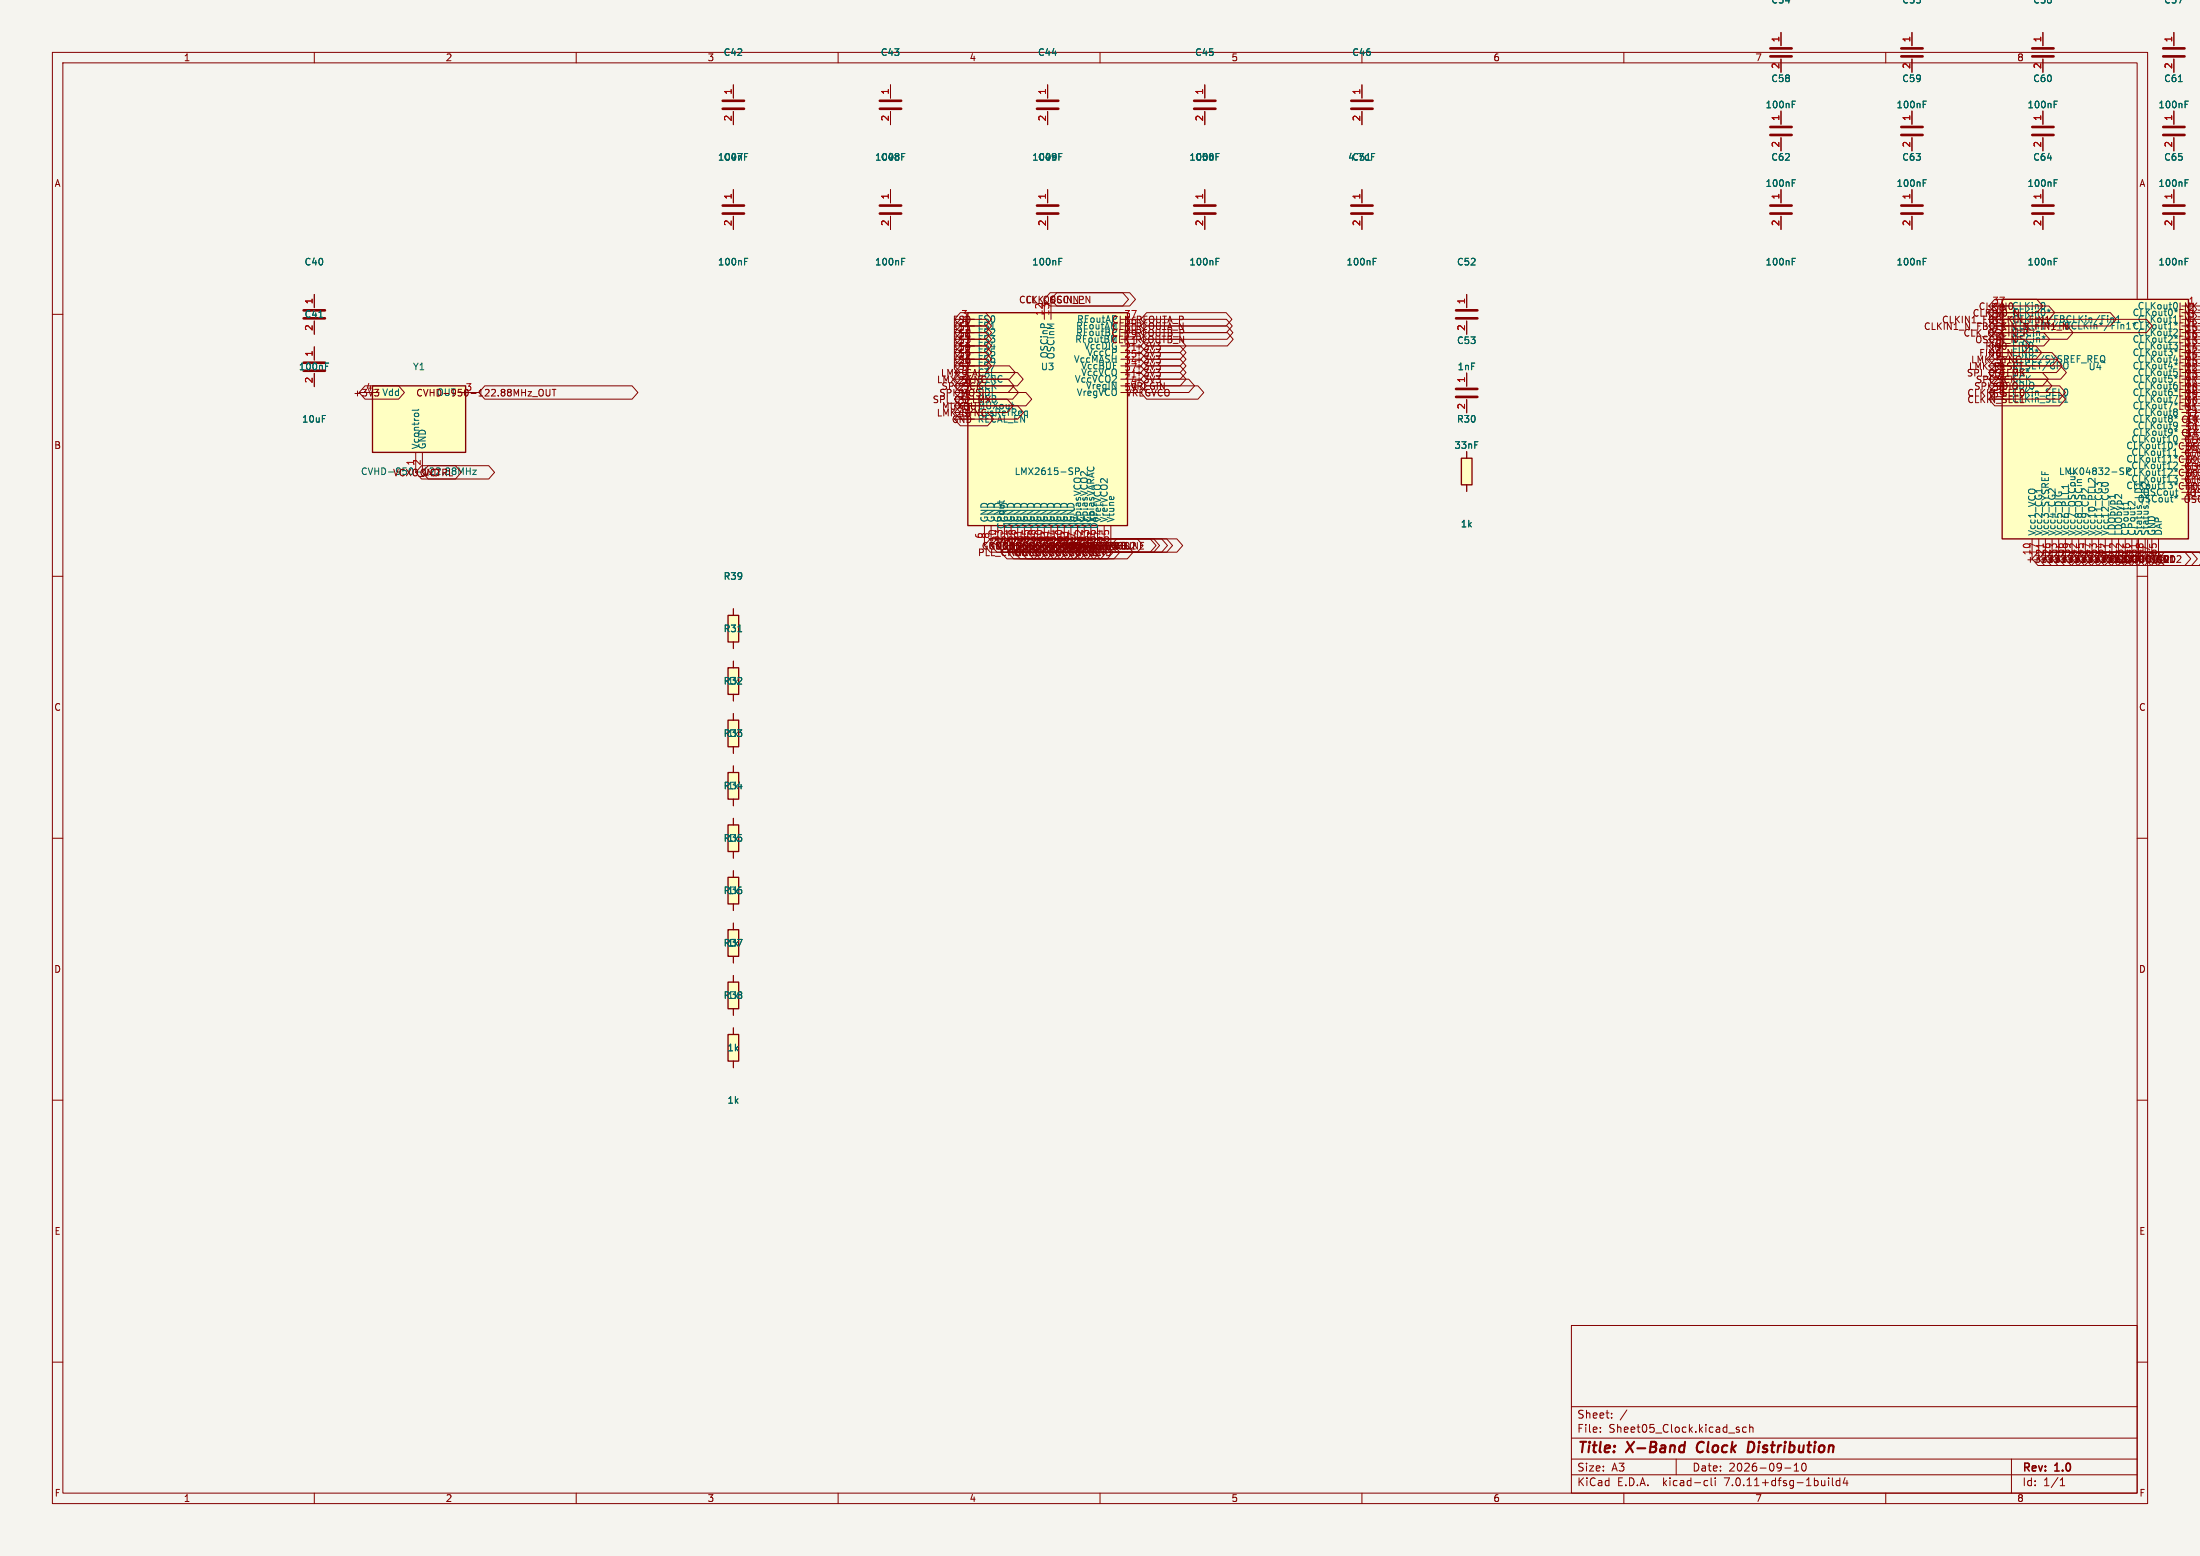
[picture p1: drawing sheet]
<svg xmlns="http://www.w3.org/2000/svg" width="420mm" height="297mm" viewBox="0 0 420 297" stroke-linecap="round" stroke-linejoin="round" font-family="sans-serif">
<path d="M0 0h420v297h-420z" fill="#f5f4ef" stroke="#f5f4ef" stroke-width=".19"/>
<g fill="none" stroke="#840000" stroke-width=".19">
<path d="M10 10h400v277h-400zM12 12h396v273h-396zM60 10v2M110 10v2M140 16.2v2.5M160 10v2M170 16.2v2.5M200 16.2v2.5M210 10v2M230 16.2v2.5M260 10v2M260 16.2v2.5"/>
<path d="M310 10v2M340 6.2v2.5M340 11.3v2.5M360 10v2M365 6.2v2.5M365 11.3v2.5M390 6.2v2.5M390 11.3v2.5M415 6.2v2.5M415 11.3v2.5M140 21.3v2.5M140 36.2v2.5"/>
<path d="M170 21.3v2.5M170 36.2v2.5M200 21.3v2.5M200 36.2v2.5M230 21.3v2.5M230 36.2v2.5M260 21.3v2.5M260 36.2v2.5M340 21.2v2.5M340 26.3v2.5M340 36.2v2.5M365 21.2v2.5"/>
<path d="M365 26.3v2.5M365 36.2v2.5M390 21.2v2.5M390 26.3v2.5M390 36.2v2.5M415 21.2v2.5M415 26.3v2.5M415 36.2v2.5M10 60h2M60 56.2v2.5M140 41.3v2.5M170 41.3v2.5"/>
<path d="M183.3 59.7h4.9l1.1 1.3-1.1 1.2h-4.9l-1.1-1.2zM199.4 57.1v3.9M200 41.3v2.5M200.5 55.9h13.8l1.1 1.2-1.1 1.3h-13.8l-1.1-1.3zM200.6 57.1v3.9M201.7 55.9h14l1.1 1.2-1.1 1.3h-14l-1.1-1.3zM208.1 56.5v1.3l-.8-1.3v1.3M218.9 59.7h15.2l1.1 1.3-1.1 1.2h-15.2l-1.1-1.2zM230 41.3v2.5M260 41.3v2.5M280 56.2v2.5M340 41.3v2.5"/>
<path d="M365 41.3v2.5M379.7 58.4h3.8M379.7 59.7h3.8M380.8 57.1h8l1.1 1.3-1.1 1.3h-8l-1.1-1.3zM380.8 58.4h10.3l1.1 1.3-1.1 1.3h-10.3l-1.1-1.3zM380.8 59.7h22.1l1.1 1.3-1.1 1.2h-22.1l-1.1-1.2zM390 41.3v2.5M415 41.3v2.5M416.5 58.4h3.5M416.5 59.7h3.5M60 61.3v2.5M60 66.2v2.5"/>
<path d="M60 71.3v2.5M68.6 74.9h3.8M69.7 73.6h6.4l1.1 1.3-1.1 1.3h-6.4l-1.1-1.3zM71.5 74.3h.8l-.4 .5M72.1 74.8l.2 .2v.3l-.2 .3M87.6 74.9h3.8M92.5 73.6h28.2l1.1 1.3-1.1 1.3h-28.2l-1.1-1.3zM102.9 74.5l.3-.2a.43 .43 0 0 1 .5 .4v.5a.42 .42 0 0 1-.4 .4 .42 .42 0 0 1-.4-.4zM104.3 74.3v1l.2 .3 .4-.1 .1-.2v-1M105.4 74.3h.7M105.8 74.3v1.3M181.3 73.1v1.2"/>
<path d="M182.2 65.4v1.3M182.2 74.9h3.8M182.2 66h3.8M182.2 73.7h3.8M182.2 63.5h3.8M182.2 64.8h3.8M182.2 67.3h3.8M182.2 68.6h3.8M182.2 69.8h3.8M182.2 61h3.8M182.2 77.5h3.8M182.2 62.2h3.8"/>
<path d="M182.2 76.2h3.8M182.2 72.4h3.8M182.2 78.7h3.8M182.2 71.1h3.8M183.3 76.2h9l1.1 1.3-1.1 1.2h-9l-1.1-1.2zM183.3 71.1h10.9l1.1 1.3-1.1 1.3h-10.9l-1.1-1.3zM183.3 73.6h10l1.1 1.3-1.1 1.3h-10l-1.1-1.3zM183.3 74.9h12.6l1.1 1.3-1.1 1.3h-12.6l-1.1-1.3zM183.3 60.9h4.9l1.1 1.3-1.1 1.3h-4.9l-1.1-1.3zM183.3 62.2h4.9l1.1 1.3-1.1 1.3h-4.9l-1.1-1.3zM183.3 63.5h4.9l1.1 1.3-1.1 1.2h-4.9l-1.1-1.2zM183.3 64.8h4.9l1.1 1.2-1.1 1.3h-4.9l-1.1-1.3z"/>
<path d="M183.3 66h4.9l1.1 1.3-1.1 1.3h-4.9l-1.1-1.3zM183.3 67.3h4.9l1.1 1.3-1.1 1.2h-4.9l-1.1-1.2zM183.3 68.6h4.9l1.1 1.2-1.1 1.3h-4.9l-1.1-1.3zM183.3 69.8h9.4l1.1 1.3-1.1 1.3h-9.4l-1.1-1.3zM183.3 72.4h9.2l1.1 1.3-1.1 1.2h-9.2l-1.1-1.2zM183.3 77.5h11l1.1 1.2-1.1 1.3h-11l-1.1-1.3zM183.3 78.7h5.2l1.1 1.3-1.1 1.3h-5.2l-1.1-1.3zM186.6 73.1v1.2M186.8 73.6l.5 .7M214 74.9h3.8M214 66h3.8M214 73.7h3.8"/>
<path d="M214 63.5h3.8M214 64.8h3.8M214 67.3h3.8M214 68.6h3.8M214 69.8h3.8M214 61h3.8M214 62.2h3.8M214 72.4h3.8M214 71.1h3.8M217 70h.9M217 71.3h.9M217 72.6h.9"/>
<path d="M217.5 68.3v.9M217.5 69.5v1M217.5 70.8v1M217.5 72.1v1M218.4 69.2h.8l-.4 .5 .3 .1 .1 .2v.3l-.2 .2M218.4 70.5h.8l-.4 .5 .3 .1 .1 .1v.3l-.2 .3M218.4 71.8h.8l-.4 .5 .3 .1 .1 .4M218.4 69.1l.2 .1M218.4 70.4l.2 .1M218.4 71.7l.2 .1M218.9 66h6.4l1.1 1.3-1.1 1.3h-6.4l-1.1-1.3zM218.9 67.3h6.4l1.1 1.3-1.1 1.2h-6.4l-1.1-1.2z"/>
<path d="M218.9 68.6h6.4l1.1 1.2-1.1 1.3h-6.4l-1.1-1.3zM218.9 69.8h6.4l1.1 1.3-1.1 1.3h-6.4l-1.1-1.3zM218.9 71.1h6.4l1.1 1.3-1.1 1.3h-6.4l-1.1-1.3zM218.9 72.4h8l1.1 1.3-1.1 1.2h-8l-1.1-1.2zM218.9 73.6h9.8l1.1 1.3-1.1 1.3h-9.8l-1.1-1.3zM218.9 63.5h15.4l1.1 1.3-1.1 1.2h-15.4l-1.1-1.2zM218.9 64.8h6.4l1.1 1.2-1.1 1.3h-6.4l-1.1-1.3zM218.9 62.2h15.4l1.1 1.3-1.1 1.3h-15.4l-1.1-1.3zM218.9 60.9h15.2l1.1 1.3-1.1 1.3h-15.2l-1.1-1.3zM219.2 68.7v.3l-.2 .2M219.6 68l.4 1.2 .4-1.2M219.6 69.2l.4 1.3 .4-1.3"/>
<path d="M219.6 70.5l.4 1.3 .4-1.3M219.6 71.8l.4 1.3 .4-1.3M220.7 66.7h.8l-.4 .5M220.7 69.2h.8l-.4 .5 .3 .1 .1 .2v.3l-.2 .2M220.7 70.5h.8l-.4 .5 .3 .1 .1 .1v.3l-.2 .3M220.7 71.8h.8l-.4 .5 .3 .1 .1 .4M220.7 68h.8l-.4 .5M220.7 69.1l.2 .1M220.7 70.4l.2 .1M220.7 71.7l.2 .1M221.3 67.2l.2 .2v.3l-.2 .3M221.3 68.5l.2 .2v.3l-.2 .2"/>
<path d="M221.5 66.5l-.2 .2M280 61.3v2.5M280 71.2v2.5M280 76.3v2.5M378.7 71.8v1.3M379.7 74.9h3.8M379.7 66h3.8M379.7 73.7h3.8M379.7 63.5h3.8M379.7 64.8h3.8M379.7 67.3h3.8M379.7 68.6h3.8"/>
<path d="M379.7 69.8h3.8M379.7 61h3.8M379.7 62.2h3.8M379.7 76.2h3.8M379.7 72.4h3.8M379.7 71.1h3.8M380.8 69.8h12.6l1.1 1.3-1.1 1.3h-12.6l-1.1-1.3zM380.8 72.4h9.8l1.1 1.3-1.1 1.2h-9.8l-1.1-1.2zM380.8 73.6h12.4l1.1 1.3-1.1 1.3h-12.4l-1.1-1.3zM380.8 64.8h5.6l1.1 1.2-1.1 1.3h-5.6l-1.1-1.3zM380.8 66h7.9l1.1 1.3-1.1 1.3h-7.9l-1.1-1.3zM380.8 67.3h10.9l1.2 1.3-1.2 1.2h-10.9l-1.1-1.2z"/>
<path d="M380.8 68.6h11.8l1.1 1.2-1.1 1.3h-11.8l-1.1-1.3zM380.8 71.1h9.1l1.1 1.3-1.1 1.3h-9.1l-1.1-1.3zM380.8 63.5h9.4l1.1 1.3-1.1 1.2h-9.4l-1.1-1.2zM380.8 74.9h12.4l1.1 1.3-1.1 1.3h-12.4l-1.1-1.3zM380.8 60.9h29l1.1 1.3-1.1 1.3h-29l-1.1-1.3zM380.8 62.2h13.8l1.2 1.3-1.2 1.3h-13.8l-1.1-1.3zM384 71.8v1.3M384.2 72.3l.6 .8M416.5 74.9h3.5M416.5 66h3.5M416.5 73.7h3.5M416.5 63.5h3.5"/>
<path d="M416.5 64.8h3.5M416.5 67.3h3.5M416.5 68.6h3.5M416.5 69.8h3.5M416.5 61h3.5M416.5 77.5h3.5M416.5 62.2h3.5M416.5 76.2h3.5M416.5 72.4h3.5M416.5 78.7h3.5M416.5 71.1h3.5M419.6 78.3h.4"/>
<path d="M79.4 86.4v3.8M80.5 88.9h12.8l1.1 1.3-1.1 1.2h-12.8l-1.1-1.2zM80.6 86.4v3.8M81.7 88.9h5.3l1.1 1.3-1.1 1.2h-5.3l-1.1-1.2zM182.2 80h3.8M280 86.2v1.3M280 92.5v1.3M416.5 80h3.5M416.5 94h3.5M416.5 95.2h3.5M416.5 81.3h3.5M416.5 82.5h3.5"/>
<path d="M416.5 83.8h3.5M416.5 85.1h3.5M416.5 86.4h3.5M416.5 87.6h3.5M416.5 91.4h3.5M416.5 92.7h3.5M416.5 88.9h3.5M416.5 90.2h3.5M10 110h2M140 116.2v1.3M187.9 100.3v3.8M189 102.9h5.3l1.1 1.2-1.1 1.3h-5.3l-1.1-1.3z"/>
<path d="M189.2 100.3v3.8M190.3 102.9h5.2l1.1 1.2-1.1 1.3h-5.2l-1.1-1.3zM190.5 100.3v3.8M191.1 101.6v3.8M191.6 102.9h5.2l1.1 1.2-1.1 1.3h-5.2l-1.1-1.3zM191.7 100.3v3.8M192.2 104.1h13l1.1 1.3-1.1 1.3h-13l-1.1-1.3zM192.4 101.6v3.8M192.9 102.9h5.2l1.1 1.2-1.1 1.3h-5.2l-1.2-1.3zM193 100.3v3.8M193.5 104.1h3.9l1.1 1.3-1.1 1.3h-3.9l-1.1-1.3zM193.7 101.6v3.8"/>
<path d="M194.1 102.9h5.2l1.1 1.2-1.1 1.3h-5.2l-1.1-1.3zM194.3 100.3v3.8M194.8 104.1h3.9l1.1 1.3-1.1 1.3h-3.9l-1.1-1.3zM194.9 101.6v3.8M195.4 102.9h5.2l1.1 1.2-1.1 1.3h-5.2l-1.1-1.3zM195.6 100.3v3.8M196 104.1h4l1.1 1.3-1.1 1.3h-4l-1.1-1.3zM196.2 101.6v3.8M196.7 102.9h5.2l1.1 1.2-1.1 1.3h-5.2l-1.1-1.3zM196.8 100.3v3.8M197.3 104.1h3.9l1.1 1.3-1.1 1.3h-3.9l-1.1-1.3zM197.5 101.6v3.8"/>
<path d="M197.9 102.9h5.2l1.2 1.2-1.2 1.3h-5.2l-1.1-1.3zM198.1 100.3v3.8M198.6 104.1h3.9l1.1 1.3-1.1 1.3h-3.9l-1.1-1.3zM198.7 101.6v3.8M199.2 102.9h5.2l1.1 1.2-1.1 1.3h-5.2l-1.1-1.3zM199.4 100.3v3.8M199.8 104.1h4l1.1 1.3-1.1 1.3h-4l-1.1-1.3zM200 101.6v3.8M200.5 102.9h5.2l1.1 1.2-1.1 1.3h-5.2l-1.1-1.3zM200.6 100.3v3.8M201.1 104.1h3.9l1.2 1.3-1.2 1.3h-3.9l-1.1-1.3zM201.3 101.6v3.8"/>
<path d="M201.7 105.3v.2M201.7 102.9h5.3l1.1 1.2-1.1 1.3h-5.3l-1.1-1.3zM201.9 100.3v3.8M202.4 104.1h3.9l1.1 1.3-1.1 1.3h-3.9l-1.1-1.3zM202.5 101.6v3.8M203 105.3v.2M203 102.9h5.2l1.1 1.2-1.1 1.3h-5.2l-1.1-1.3zM203.2 100.3v3.8M203.7 104.1h3.9l1.1 1.3-1.1 1.3h-3.9l-1.2-1.3zM203.8 101.6v3.8M204.2 105.3v.2M204.3 102.9h5.2l1.1 1.2-1.1 1.3h-5.2l-1.1-1.3z"/>
<path d="M204.4 100.3v3.8M204.9 104.1h4l1.1 1.3-1.1 1.3h-4l-1.1-1.3zM205.1 101.6v3.8M205.5 105.3v.2M205.6 102.9h5.2l1.1 1.2-1.1 1.3h-5.2l-1.2-1.3zM205.7 100.3v3.8M206.2 104.1h3.9l1.1 1.3-1.1 1.3h-3.9l-1.1-1.3zM206.4 101.6v3.8M206.8 102.9h10.3l1.1 1.2-1.1 1.3h-10.3l-1.1-1.3zM207 100.3v3.8M207.5 104.1h3.9l1.1 1.3-1.1 1.3h-3.9l-1.1-1.3zM207.6 101.6v3.8"/>
<path d="M208.1 102.9h11.5l1.1 1.2-1.1 1.3h-11.5l-1.1-1.3zM208.3 100.3v3.8M208.7 104.1h4l1.1 1.3-1.1 1.3h-4l-1.1-1.3zM208.9 101.6v3.8M209.4 102.9h12.4l1.1 1.2-1.1 1.3h-12.4l-1.1-1.3zM209.5 100.3v3.8M210 104.1h5.2l1.1 1.3-1.1 1.3h-5.2l-1.1-1.3zM210.6 102.9h9.7l1.1 1.2-1.1 1.3h-9.7l-1.1-1.3zM210.8 100.3v3.8M211.3 104.8v1.3l.6-.2M211.9 102.9h10.8l1.1 1.2-1.1 1.3h-10.8l-1.1-1.3zM212.1 100.3v3.8"/>
<path d="M213.2 102.9h11.5l1.1 1.2-1.1 1.3h-11.5l-1.1-1.3zM387.9 102.9v3.8M389 105.4h6.5l1.1 1.3-1.1 1.2h-6.5l-1.1-1.2zM389.2 102.9v3.8M390.3 105.4h6.4l1.1 1.3-1.1 1.2h-6.4l-1.1-1.2zM390.5 102.9v3.8M391.6 105.4h6.4l1.1 1.3-1.1 1.2h-6.4l-1.1-1.2zM391.7 102.9v3.8M392.9 105.4h6.4l1.1 1.3-1.1 1.2h-6.4l-1.2-1.2zM393 102.9v3.8M393.5 106.9h.9M394.1 105.4h6.4l1.2 1.3-1.2 1.2h-6.4l-1.1-1.2z"/>
<path d="M394.3 102.9v3.8M394.3 106.6l.1 .2v.4l-.6 .1M394.4 106.1l-.4 1.2 .2-.2-.1-.5M394.7 106.9h1M394.8 106.1l.4 1.2M394.9 107.2l.2 .1M395.2 106.4v.9M395.4 106.6l.1 .5-.3 .2M395.4 105.4h6.4l1.1 1.3-1.1 1.2h-6.4l-1.1-1.2zM395.6 102.9v3.8M395.6 106.6l.1 .2-.1 .5h-.7l-.2-.1M395.7 106.1l-.5 1.2"/>
<path d="M396 106.9h1M396.1 106.1l.4 1.2M396.2 107.2l.2 .1M396.5 106.4v.9M396.6 106.6l.1 .5-.2 .2M396.7 105.4h6.4l1.1 1.3-1.1 1.2h-6.4l-1.1-1.2zM396.8 102.9v3.8M396.9 106.6l.1 .2-.1 .5h-.8l-.1-.1M396.9 106.1l-.4 1.2M397.3 106.9h1M397.3 106.1l.5 1.2M397.5 107.2l.1 .1"/>
<path d="M397.8 106.4v.9M397.9 106.6l.1 .5-.2 .2M397.9 105.4h6.5l1.1 1.3-1.1 1.2h-6.5l-1.1-1.2zM398.1 102.9v3.8M398.1 106.6l.2 .2-.2 .5h-.7l-.2-.1M398.2 106.1l-.4 1.2M398.6 106.9h.9M398.6 106.1l.4 1.2M398.7 107.2l.2 .1M399 106.4v.9M399.2 106.6l.1 .5-.3 .2M399.2 105.4h6.4l1.1 1.3-1.1 1.2h-6.4l-1.1-1.2z"/>
<path d="M399.4 102.9v3.8M399.4 106.6l.1 .2-.1 .5h-.7l-.2-.1M399.5 106.1l-.5 1.2M399.8 106.9h1M399.9 106.1l.4 1.2-.5-.1M400 107.2l.2 .1M400.5 105.4h6.4l1.1 1.3-1.1 1.2h-6.4l-1.1-1.2zM400.6 102.9v3.8M401.7 105.4h6.5l1.1 1.3-1.1 1.2h-6.5l-1.1-1.2zM401.9 102.9v3.8M403 105.4h6.4l1.1 1.3-1.1 1.2h-6.4l-1.1-1.2zM403.2 102.9v3.8"/>
<path d="M404.3 105.4h6.4l1.1 1.3-1.1 1.2h-6.4l-1.1-1.2zM404.4 102.9v3.8M405.6 105.4h6.4l1.1 1.3-1.1 1.2h-6.4l-1.2-1.2zM405.7 106.7l1.1 1.2h13l.2-.2M405.7 102.9v3.8M407 106.7l1.1 1.2h11.9M407 102.9v3.8M408 110h2M408.3 106.7l1.1 1.2h10.6M408.3 102.9v3.8M409.5 106.7l1.1 1.2h9.4M409.5 102.9v3.8"/>
<path d="M410.8 102.9v3.8M411.9 105.4h5.2l1.1 1.3-1.1 1.2h-5.2l-1.1-1.2zM412.1 102.9v3.8M413.2 105.4h5.2l1.1 1.3-1.1 1.2h-5.2l-1.1-1.2zM420 105.6l-.2-.2h-13l-1.1 1.3M420 105.4h-11.9l-1.1 1.3M420 105.4h-10.6l-1.1 1.3M420 105.4h-9.4l-1.1 1.3M140 122.5v1.3M140 126.2v1.3M140 132.5v1.3M140 136.2v1.3"/>
<path d="M10 160h2M140 142.5v1.3M140 146.2v1.3M140 152.5v1.3M140 156.2v1.3M408 160h2M140 162.5v1.3M140 166.2v1.3M140 172.5v1.3M140 176.2v1.3M140 182.5v1.3M140 186.2v1.3"/>
<path d="M140 192.5v1.3M140 196.2v1.3M10 210h2M140 202.5v1.3M408 210h2M10 260h2M300 253h108v32h-108zM408 260h2M300 278.5h108M300 274.5h108M300 268.5h108M305.5 273.2v.2"/>
<path d="M305.5 272.5v.1M307.7 270.5v.2M307.7 269.8v.1M310.6 269.1l-1.3 1.9M320 278.5v3M331.7 272.9l.3 .1 .1 .2-.2 .2h-.3M331.7 272.4l.3 .1M333.4 272.5l-.5-.1-.2 .3 .1 .6h.6M334 272.5l.2-.1 .4 .1 .1 .9M334 271.9v1.5M342.5 279.7l.4-.4v1.5M344.2 279.4l.1-.1a.8 .8 0 0 1 .5 .7 .8 .8 0 0 1-.5 .8 1 1 0 0 1-.1-1.4z"/>
<path d="M384 278.5v6.5M60 285v2M110 285v2M160 285v2M210 285v2M260 285v2M300 281.5h108M310 285v2M325.6 282.6l.4 .1M326 283.5l-.4 .1M326.7 282.1v1.3l.2 .2M327.4 282.1v.1"/>
<path d="M327.4 282.6v1M340.7 280.2h1.2M342.5 280.8h.9M349.1 282.1v.1M349.1 282.6v1M349.8 282.1v1.3l.2 .2M351.2 282.7l-.4-.1-.3 .3 .2 .6h.5M351.2 282.1v1.5M352.2 282l-.3 1.1h.9M352.6 282.6v1M360 285v2M393.3 283.6h.9"/>
<path d="M393.3 282.5l.4-.4v1.5"/>
</g>
<path d="M321.7 275.2l-.3 2M324.2 275.5a1.27 1.27 0 0 0 0 1.6M334.6 275.3l-.7-.1-.3 2h.5l.5-.3" fill="none" stroke="#840000" stroke-width=".4"/>
<g fill="none" stroke="#840000" stroke-width=".51">
<path d="M138 19.2h4M168 19.2h4M198 19.2h4M228 19.2h4M258 19.2h4M338 10.8h4M338 9.2h4M363 10.8h4M363 9.2h4M388 10.8h4M388 9.2h4M413 10.8h4"/>
<path d="M413 9.2h4M138 39.2h4M138 20.8h4M168 39.2h4M168 20.8h4M198 39.2h4M198 20.8h4M228 39.2h4M228 20.8h4M258 39.2h4M258 20.8h4M338 25.8h4"/>
<path d="M338 24.2h4M338 39.2h4M363 25.8h4M363 24.2h4M363 39.2h4M388 25.8h4M388 24.2h4M388 39.2h4M413 25.8h4M413 24.2h4M413 39.2h4M58 59.2h4"/>
<path d="M138 40.8h4M168 40.8h4M198 40.8h4M228 40.8h4M258 40.8h4M278 59.2h4M338 40.8h4M363 40.8h4M388 40.8h4M413 40.8h4M58 70.8h4M58 69.2h4"/>
<path d="M58 60.8h4M278 60.8h4M278 75.8h4M278 74.2h4"/>
</g>
<g fill="none" stroke="#006464" stroke-width=".19">
<path d="M342.1 19.9h.5M342.1 19.3h.7M367.1 19.9h.5M367.1 19.3h.7M392.1 19.9h.5M392.1 19.3h.7M415.9 15.6h.7M417.1 19.9h.5M417.1 19.3h.7M142.1 29.9h.5M142.1 29.3h.7M172.1 29.9h.5"/>
<path d="M172.1 29.3h.7M202.1 29.9h.5M202.1 29.3h.7M232.1 29.9h.5M232.1 29.3h.7M261.8 29.3h.6M342.1 34.9h.5M342.1 34.3h.7M367.1 34.9h.5M367.1 34.3h.7M392.1 34.9h.5M392.1 34.3h.7"/>
<path d="M417.1 34.9h.5M417.1 34.3h.7M142.1 49.9h.5M142.1 49.3h.7M172.1 49.9h.5M172.1 49.3h.7M202.1 49.9h.5M202.1 49.3h.7M232.1 49.9h.5M232.1 49.3h.7M262.1 49.9h.5M262.1 49.3h.7"/>
<path d="M342.1 49.9h.5M342.1 49.3h.7M367.1 49.9h.5M367.1 49.3h.7M390.3 58v.7M390.8 59.2l.3 .1M391.1 59v.3M391.1 59.3l-.2 .2M391.1 59.3l.2 .2M391.4 59.2l-.3 .1M392.1 49.9h.5M392.1 49.3h.7"/>
<path d="M417.1 49.9h.5M417.1 49.3h.7M60.9 60.6h.7M62.1 69.9h.5M62.1 69.3h.7M79.2 78.9h.6M79.9 78.1l-.1 .2h-1.1M189.4 73v1.2M189.6 73.5l.5 .7M193 77.2h.5M195.8 78.5h.3M196.1 78.5v1.2"/>
<path d="M386.9 71.7v1.3M387.1 72.2l.5 .8M389.1 66.8l-.3 .1M390.4 64.3l-.3 .1M394 76.8h.7M394.6 74.4l.1 .3-.1 .7M401.3 60.9h.4M401.3 60.3h.6M401.8 69.2l.1 .1M402.4 60.3v.1M402.4 60.7v.8M403 60.7v.8"/>
<path d="M403 60.8l.1-.1h.4v.8M404.1 61.5h.7M404.1 60.6l.3-.3v1.2M404.3 61.5v.2M404.3 62v.8M404.9 62v.8M404.9 62.1l.2-.1h.3v.8M406 62.8h.7M406 61.9l.4-.4v1.3M415.5 79.2l-.1 .1M415.7 79.5l-.3 .1 .2 .3M87.6 90.6v-1.3l.4 .9 .4-.9v1.3"/>
<path d="M89 89.3v1.3M89 89.9h.8M89.8 89.3v1.3M90.3 89.7h.6l-.6 .9h.6M204.6 89.3l.2 .1M204.7 90l.1 .2-.1 .3M205.3 90l.6-.1 .1-.2v-.3l-.7-.1v1.3M206.4 90.1h.4M394.9 92.9h-1.3l.3 .2M396.7 91.5h.7M397.9 93.4l.8 .7M398.7 91.4v.4"/>
<path d="M399.9 91.3v.8l-.7-.7M401 92.1l.2 .2M401.3 92.3l.4-.2 .7 .2M404.9 89.3l.5 .1M404.9 89.9l.4 .1M405.3 90.5l-.4 .1M406.3 96l.2-.3 .3 .1 .8 .7M414.9 90.7h.8M414.9 86.9h.8M415.1 92h.3M415.1 83.2l.3-.1 .2 .3v.7M415.1 84.3l.1 .1"/>
<path d="M415.1 84.6l.3 .1M415.1 87.1l.3 .1M415.1 92.2l.3 .1M415.1 88.2h.3M415.1 89.7l.3 .1M415.2 85.8l-.3 .2M415.3 85.7v1.2M415.4 80.6l.3 .2a.93 .93 0 0 1-.3 1M415.6 88.7l-.7 .8h.8M415.7 91.5v.3M415.7 81.1l-.3 .3M415.7 82l-.3 .2 .2 .2"/>
<path d="M140.9 120.6h.7"/>
</g>
<g fill="#ffffc2" stroke="#ffffc2" stroke-width=".19">
<path d="M139 197.5h2v5h-2z"/>
<path d="M139 177.5h2v5h-2z"/>
<path d="M139 167.5h2v5h-2z"/>
<path d="M139 187.5h2v5h-2z"/>
<path d="M139 117.5h2v5h-2z"/>
<path d="M139 127.5h2v5h-2z"/>
<path d="M71.1 73.7h17.8v12.7h-17.8z"/>
<path d="M139 137.5h2v5h-2z"/>
<path d="M139 157.5h2v5h-2z"/>
<path d="M139 147.5h2v5h-2z"/>
<path d="M279 87.5h2v5h-2z"/>
<path d="M184.8 59.7h30.4v40.6h-30.4z"/>
<path d="M382.2 57.1h35.6v45.8h-35.6z"/>
</g>
<g fill="none" stroke="#840000" stroke-width=".25">
<path d="M184.8 59.7h30.4v40.6h-30.4zM382.2 57.1h35.6v45.8h-35.6zM71.1 73.7h17.8v12.7h-17.8zM279 87.5h2v5h-2zM139 117.5h2v5h-2zM139 127.5h2v5h-2zM139 137.5h2v5h-2zM139 157.5h2v5h-2zM139 147.5h2v5h-2zM139 177.5h2v5h-2zM139 167.5h2v5h-2zM139 197.5h2v5h-2z"/>
<path d="M139 187.5h2v5h-2z"/>
</g>
<path d="M190.8 101.3h.3M204 101.3v.7M207.3 101.3h.3" fill="none" stroke="#a90000" stroke-width=".19"/>
<g font-size="2.8" fill="#840000">
<text x="301" y="277.9">Title:</text>
<text x="310.6" y="277.9">X-Band</text>
<text x="324.8" y="277.9">Clock</text>
<text x="335.3" y="277.9">Distribution</text>
</g>
<g font-size="2.1" fill="#840000">
<text x="301" y="273.7">File:</text>
<text x="301" y="271">Sheet:</text>
<text x="307.1" y="273.7">Sheet05_Clock.kicad_sch</text>
<text x="301" y="281.1">Size:</text>
<text x="307.6" y="281.1">A3</text>
<text x="323" y="281.1">Date:</text>
<text x="330" y="281.1">2026-09-10</text>
<text x="386" y="281.3">Rev:</text>
<text x="392.4" y="281.3">1.0</text>
<text x="301" y="283.9">KiCad</text>
<text x="308.7" y="283.9">E.D.A.</text>
<text x="317.6" y="283.9">kicad-cli</text>
<text x="329.5" y="283.9">7.0.11+dfsg-1build4</text>
<text x="386" y="283.9">Id:</text>
<text x="390.1" y="283.9">1/1</text>
</g>
<g font-size="1.8" fill="#006464">
<text x="338.1" y=".9">C54</text>
<text x="363.1" y=".9">C55</text>
<text x="388.1" y=".9">C56</text>
<text x="413.1" y=".9">C57</text>
<text x="138.1" y="10.9">C42</text>
<text x="168.1" y="10.9">C43</text>
<text x="198.1" y="10.9">C44</text>
<text x="228.1" y="10.9">C45</text>
<text x="258.1" y="10.9">C46</text>
<text x="338.1" y="15.9">C58</text>
<text x="363.1" y="15.9">C59</text>
<text x="388.1" y="15.9">C60</text>
<text x="413.1" y="15.9">C61</text>
<text x="337" y="20.9">100nF</text>
<text x="362" y="20.9">100nF</text>
<text x="387" y="20.9">100nF</text>
<text x="412" y="20.9">100nF</text>
<text x="137" y="30.9">100nF</text>
<text x="138.1" y="30.9">C47</text>
<text x="167" y="30.9">100nF</text>
<text x="168.1" y="30.9">C48</text>
<text x="197" y="30.9">100nF</text>
<text x="198.1" y="30.9">C49</text>
<text x="227" y="30.9">100nF</text>
<text x="228.1" y="30.9">C50</text>
<text x="257.3" y="30.9">4.7uF</text>
<text x="258.1" y="30.9">C51</text>
<text x="337" y="35.9">100nF</text>
<text x="338.1" y="30.9">C62</text>
<text x="362" y="35.9">100nF</text>
<text x="363.1" y="30.9">C63</text>
<text x="387" y="35.9">100nF</text>
<text x="388.1" y="30.9">C64</text>
<text x="412" y="35.9">100nF</text>
<text x="413.1" y="30.9">C65</text>
<text x="58.1" y="50.9">C40</text>
<text x="137" y="50.9">100nF</text>
<text x="167" y="50.9">100nF</text>
<text x="197" y="50.9">100nF</text>
<text x="227" y="50.9">100nF</text>
<text x="257" y="50.9">100nF</text>
<text x="278.1" y="50.9">C52</text>
<text x="337" y="50.9">100nF</text>
<text x="362" y="50.9">100nF</text>
<text x="387" y="50.9">100nF</text>
<text x="412" y="50.9">100nF</text>
<text x="58.1" y="60.9">C41</text>
<text x="186.5" y="64.4">FS2</text>
<text x="186.5" y="65.6">FS3</text>
<text x="186.5" y="61.8">FS0</text>
<text x="186.5" y="63.1">FS1</text>
<text x="278.1" y="65.9">C53</text>
<text x="57" y="70.9">100nF</text>
<text x="78.7" y="70.9">Y1</text>
<text x="186.5" y="66.9">FS4</text>
<text x="186.5" y="68.2">FS5</text>
<text x="186.5" y="69.4">FS6</text>
<text x="186.5" y="70.7">FS7</text>
<text x="198.6" y="70.9">U3</text>
<text x="200.2" y="68.5" transform="rotate(-90 200.2 68.5)">OSCinP</text>
<text x="201.5" y="68.7" transform="rotate(-90 201.5 68.7)">OSCinM</text>
<text x="204.9" y="69.4">VccMASH</text>
<text x="206.3" y="70.7">VccBUF</text>
<text x="206.3" y="72">VccVCO</text>
<text x="207.5" y="68.2">VccCP</text>
<text x="278.2" y="70.9">1nF</text>
<text x="384" y="69.4">SYNC/SYSREF_REQ</text>
<text x="384" y="66.9">FIN0</text>
<text x="398.6" y="70.9">U4</text>
<text x="72.9" y="75.8">Vdd</text>
<text x="205.1" y="73.2">VccVCO2</text>
<text x="205.5" y="75.8">VregVCO</text>
<text x="207.2" y="74.5">VregIN</text>
<text x="57.6" y="80.9">10uF</text>
<text x="186.5" y="79.6">SysRefReq</text>
<text x="278.1" y="80.9">R30</text>
<text x="407" y="83.4">CLKout9*</text>
<text x="407" y="80.9">CLKout8*</text>
<text x="408" y="82.1">CLKout9</text>
<text x="408" y="79.6">CLKout8</text>
<text x="79.1" y="89" transform="rotate(-90 79.1 89)">1</text>
<text x="80.2" y="85.8" transform="rotate(-90 80.2 85.8)">Vcontrol</text>
<text x="80.4" y="89" transform="rotate(-90 80.4 89)">2</text>
<text x="81.5" y="85.8" transform="rotate(-90 81.5 85.8)">GND</text>
<text x="277.6" y="85.9">33nF</text>
<text x="405.8" y="85.9">CLKout10*</text>
<text x="405.8" y="88.5">CLKout11*</text>
<text x="406.8" y="84.7">CLKout10</text>
<text x="406.8" y="87.2">CLKout11</text>
<text x="406.8" y="89.8">CLKout12</text>
<text x="408.2" y="85.9">B</text>
<text x="68.8" y="90.9">CVHD-950-122.88MHz</text>
<text x="193.6" y="90.9">LMX2615-SP</text>
<text x="393" y="90.9">LMK04832-SP</text>
<text x="405.8" y="93.6">CLKout13*</text>
<text x="405.8" y="91">CLKout12*</text>
<text x="406.8" y="92.3">CLKout13</text>
<text x="409" y="94.8">OSCout</text>
<text x="188.8" y="99.8" transform="rotate(-90 188.8 99.8)">GND</text>
<text x="190.1" y="99.8" transform="rotate(-90 190.1 99.8)">GND</text>
<text x="191.3" y="99.8" transform="rotate(-90 191.3 99.8)">GND</text>
<text x="192" y="101.1" transform="rotate(-90 192 101.1)">CPout</text>
<text x="192.6" y="99.8" transform="rotate(-90 192.6 99.8)">GND</text>
<text x="193.2" y="101.1" transform="rotate(-90 193.2 101.1)">NC</text>
<text x="193.9" y="99.8" transform="rotate(-90 193.9 99.8)">GND</text>
<text x="194.5" y="101.1" transform="rotate(-90 194.5 101.1)">NC</text>
<text x="195.1" y="99.8" transform="rotate(-90 195.1 99.8)">GND</text>
<text x="195.8" y="101.1" transform="rotate(-90 195.8 101.1)">NC</text>
<text x="196.4" y="99.8" transform="rotate(-90 196.4 99.8)">GND</text>
<text x="197.1" y="101.1" transform="rotate(-90 197.1 101.1)">NC</text>
<text x="197.7" y="99.8" transform="rotate(-90 197.7 99.8)">GND</text>
<text x="198.3" y="101.1" transform="rotate(-90 198.3 101.1)">NC</text>
<text x="199" y="99.8" transform="rotate(-90 199 99.8)">GND</text>
<text x="199.6" y="101.1" transform="rotate(-90 199.6 101.1)">NC</text>
<text x="200.2" y="99.8" transform="rotate(-90 200.2 99.8)">GND</text>
<text x="200.9" y="101.1" transform="rotate(-90 200.9 101.1)">NC</text>
<text x="201.5" y="99.8" transform="rotate(-90 201.5 99.8)">GND</text>
<text x="202.1" y="101.1" transform="rotate(-90 202.1 101.1)">NC</text>
<text x="202.8" y="99.8" transform="rotate(-90 202.8 99.8)">GND</text>
<text x="203.4" y="101.1" transform="rotate(-90 203.4 101.1)">NC</text>
<text x="204" y="99.8" transform="rotate(-90 204 99.8)">GND</text>
<text x="204.7" y="101.1" transform="rotate(-90 204.7 101.1)">NC</text>
<text x="205.3" y="99.8" transform="rotate(-90 205.3 99.8)">GND</text>
<text x="205.9" y="101.1" transform="rotate(-90 205.9 101.1)">NC</text>
<text x="206.6" y="99.8" transform="rotate(-90 206.6 99.8)">VbiasVCO</text>
<text x="207.2" y="101.1" transform="rotate(-90 207.2 101.1)">NC</text>
<text x="207.8" y="99.8" transform="rotate(-90 207.8 99.8)">VbiasVCO2</text>
<text x="208.5" y="101.1" transform="rotate(-90 208.5 101.1)">NC</text>
<text x="209.1" y="99.8" transform="rotate(-90 209.1 99.8)">VbiasVARAC</text>
<text x="209.8" y="101.1" transform="rotate(-90 209.8 101.1)">DAP</text>
<text x="210.4" y="99.8" transform="rotate(-90 210.4 99.8)">VrefVCO</text>
<text x="211.7" y="99.8" transform="rotate(-90 211.7 99.8)">VrefVCO2</text>
<text x="212.9" y="99.8" transform="rotate(-90 212.9 99.8)">Vtune</text>
<text x="278.8" y="100.9">1k</text>
<text x="408" y="96.1">OSCout*</text>
<text x="388.8" y="102.4" transform="rotate(-90 388.8 102.4)">Vcc1_VCO</text>
<text x="390.1" y="102.4" transform="rotate(-90 390.1 102.4)">Vcc2_CG1</text>
<text x="391.3" y="102.4" transform="rotate(-90 391.3 102.4)">Vcc3_SYSREF</text>
<text x="392.6" y="102.4" transform="rotate(-90 392.6 102.4)">Vcc4_CG2</text>
<text x="393.9" y="102.4" transform="rotate(-90 393.9 102.4)">Vcc5_DIG</text>
<text x="395.1" y="102.4" transform="rotate(-90 395.1 102.4)">Vcc6_PLL1</text>
<text x="396.4" y="102.4" transform="rotate(-90 396.4 102.4)">Vcc7_OSCout</text>
<text x="397.7" y="102.4" transform="rotate(-90 397.7 102.4)">Vcc8_OSCin</text>
<text x="399" y="102.4" transform="rotate(-90 399 102.4)">Vcc9_CP2</text>
<text x="400.2" y="102.4" transform="rotate(-90 400.2 102.4)">Vcc10_PLL2</text>
<text x="401.5" y="102.4" transform="rotate(-90 401.5 102.4)">Vcc11_CG3</text>
<text x="402.8" y="102.4" transform="rotate(-90 402.8 102.4)">Vcc12_CG0</text>
<text x="404" y="102.4" transform="rotate(-90 404 102.4)">LDObyp1</text>
<text x="405.3" y="102.4" transform="rotate(-90 405.3 102.4)">LDObyp2</text>
<text x="406.6" y="102.4" transform="rotate(-90 406.6 102.4)">CPout1</text>
<text x="407.8" y="102.4" transform="rotate(-90 407.8 102.4)">CPout2</text>
<text x="409.1" y="102.4" transform="rotate(-90 409.1 102.4)">Status_LD1</text>
<text x="410.4" y="102.4" transform="rotate(-90 410.4 102.4)">Status_LD2</text>
<text x="411.7" y="102.4" transform="rotate(-90 411.7 102.4)">GND</text>
<text x="412.9" y="102.4" transform="rotate(-90 412.9 102.4)">DAP</text>
<text x="138.1" y="110.9">R39</text>
<text x="138.1" y="120.9">R31</text>
<text x="138.1" y="130.9">R32</text>
<text x="138.8" y="130.9">1k</text>
<text x="138.1" y="140.9">R33</text>
<text x="138.8" y="140.9">1k</text>
<text x="138.1" y="150.9">R34</text>
<text x="138.8" y="150.9">1k</text>
<text x="138.1" y="160.9">R35</text>
<text x="138.8" y="160.9">1k</text>
<text x="138.1" y="170.9">R36</text>
<text x="138.8" y="170.9">1k</text>
<text x="138.1" y="180.9">R37</text>
<text x="138.8" y="180.9">1k</text>
<text x="138.1" y="190.9">R38</text>
<text x="138.8" y="190.9">1k</text>
<text x="138.8" y="200.9">1k</text>
<text x="138.8" y="210.9">1k</text>
</g>
<g font-size="1.8" fill="#840000">
<text x="35" y="11.9">1</text>
<text x="85" y="11.9">2</text>
<text x="135" y="11.9">3</text>
<text x="185" y="11.9">4</text>
<text x="235" y="11.9">5</text>
<text x="285" y="11.9">6</text>
<text x="335" y="11.9">7</text>
<text x="385" y="11.9">8</text>
<text x="10.3" y="35.9">A</text>
<text x="408.3" y="35.9">A</text>
<text x="194.4" y="58.1">CLK_OSCIN_P</text>
<text x="377.6" y="59.4">CLKIN0CLKin0</text>
<text x="380.3" y="59.4">38</text>
<text x="408" y="59.3">CLKout0 LMK_C</text>
<text x="417.7" y="58.2">1</text>
<text x="417.7" y="59.4">2</text>
<text x="181.8" y="63.2">FS1</text>
<text x="181.8" y="61.9">FS0</text>
<text x="181.8" y="64.4">FS2</text>
<text x="181.8" y="65.7">FS3</text>
<text x="182.8" y="63.2">15</text>
<text x="182.8" y="64.5">16</text>
<text x="182.8" y="65.8">17</text>
<text x="183.4" y="62">4</text>
<text x="199.1" y="60.4" transform="rotate(-90 199.1 60.4)">12</text>
<text x="200.4" y="60.4" transform="rotate(-90 200.4 60.4)">13</text>
<text x="205.2" y="65.6">RFoutBMCLK_RFOUTB_N</text>
<text x="205.3" y="64.4">RFoutBPCLK_RFOUTB_P</text>
<text x="205.3" y="63.1">RFoutAMCLK_RFOUTA_N</text>
<text x="205.5" y="61.8">RFoutAPCLK_RFOUTA_P</text>
<text x="214.6" y="65.8">11</text>
<text x="214.6" y="64.5">29</text>
<text x="214.6" y="63.2">30</text>
<text x="214.6" y="62">36</text>
<text x="367.2" y="63.2">CLKIN1_N_FBCLKIN_N_FIN1_N</text>
<text x="370.6" y="61.9">CLKIN1_FBCLKIN_FIN1</text>
<text x="374.7" y="64.4">CLK_OSCIN_P</text>
<text x="376.5" y="60.6">CLKIN0_N</text>
<text x="377" y="65.7">OSCIN_N</text>
<text x="380.3" y="60.7">34</text>
<text x="380.3" y="62">35</text>
<text x="380.3" y="63.2">43</text>
<text x="380.3" y="64.5">44</text>
<text x="380.9" y="65.8">8</text>
<text x="384" y="61.8">CLKin1/FBCLKin/Fin1</text>
<text x="384" y="63.1">CLKin1*/FBCLKin*/Fin1*</text>
<text x="384" y="60.5">CLKin0*</text>
<text x="384" y="64.4">OSCin</text>
<text x="384" y="65.6">OSCin*</text>
<text x="407" y="65.6">CLKout2* LMK_C</text>
<text x="407" y="60.5">CLKout0* LMK_C</text>
<text x="407" y="63.1">CLKout1* LMK_C</text>
<text x="408" y="64.4">CLKout2 LMK_C</text>
<text x="408" y="61.8">CLKout1 LMK_C</text>
<text x="417.1" y="65.8">13</text>
<text x="417.1" y="63.2">15</text>
<text x="417.1" y="64.5">16</text>
<text x="417.7" y="60.7">3</text>
<text x="417.7" y="62">4</text>
<text x="181.8" y="68.3">FS5</text>
<text x="181.8" y="69.5">FS6</text>
<text x="181.8" y="70.8">FS7</text>
<text x="182.8" y="67">18</text>
<text x="182.8" y="68.3">19</text>
<text x="182.8" y="69.6">20</text>
<text x="183.4" y="70.9">5</text>
<text x="186.5" y="72">CAL</text>
<text x="206.8" y="66.9">VccDIG</text>
<text x="214.6" y="67">21+3V3</text>
<text x="214.6" y="68.3">25+3V3</text>
<text x="375.8" y="70.8">LMK_RESET</text>
<text x="376.2" y="69.5">LMK_SYNC</text>
<text x="377.7" y="68.3">FIN0_NFIN0*</text>
<text x="378.9" y="67">FIN0</text>
<text x="380.3" y="70.9">18</text>
<text x="380.9" y="69.6">5</text>
<text x="380.9" y="68.3">6</text>
<text x="380.9" y="67">9</text>
<text x="384" y="72">CS*</text>
<text x="384" y="70.7">RESET/GPO</text>
<text x="407" y="68.2">CLKout3* LMK_C</text>
<text x="407" y="70.7">CLKout4* LMK_C</text>
<text x="408" y="66.9">CLKout3 LMK_C</text>
<text x="408" y="72">CLKout5 LMK_C</text>
<text x="408" y="69.4">CLKout4 LMK_C</text>
<text x="417.1" y="67">14</text>
<text x="417.1" y="70.9">22</text>
<text x="417.1" y="68.3">24</text>
<text x="417.1" y="69.6">25</text>
<text x="67.4" y="75.9">+3V3</text>
<text x="69.8" y="74.7">4</text>
<text x="79.4" y="75.9">CVHD-950-122.88MHz_OUT</text>
<text x="83.3" y="75.8">OUT</text>
<text x="88.8" y="74.7">3</text>
<text x="178" y="77.1">SPI_CS_LMX</text>
<text x="178.8" y="73.3">LMX_SYNC</text>
<text x="179.2" y="75.9">SPI_MOSI</text>
<text x="179.5" y="72.1">LMX_CAL</text>
<text x="182.8" y="73.4">26</text>
<text x="182.8" y="74.7">27</text>
<text x="182.8" y="77.2">32</text>
<text x="182.8" y="75.9">39</text>
<text x="183.4" y="72.1">9</text>
<text x="186.5" y="75.8">SDI</text>
<text x="186.5" y="77.1">CSB</text>
<text x="186.5" y="73.2">SYNC</text>
<text x="214.6" y="74.7">59VREGIN</text>
<text x="214.9" y="75.9">VREGVCO</text>
<text x="375.4" y="72.1">SPI_CS_LMK</text>
<text x="375.5" y="75.9">CLKIN_SEL0</text>
<text x="375.5" y="77.1">CLKIN_SEL1</text>
<text x="376.8" y="74.6">SPI_SDIO</text>
<text x="380.3" y="72.1">19</text>
<text x="380.3" y="73.4">20</text>
<text x="380.3" y="74.7">58</text>
<text x="380.3" y="75.9">59</text>
<text x="384" y="74.5">SDIO</text>
<text x="384" y="75.8">CLKin_SEL0</text>
<text x="384" y="77.1">CLKin_SEL1</text>
<text x="407" y="73.2">CLKout5* LMK_C</text>
<text x="407" y="75.8">CLKout6* LMK_C</text>
<text x="408" y="74.5">CLKout6 LMK_C</text>
<text x="408" y="77.1">CLKout7 LMK_C</text>
<text x="417.1" y="72.1">23</text>
<text x="417.1" y="73.4">27</text>
<text x="417.1" y="74.7">28</text>
<text x="417.1" y="75.9">29</text>
<text x="417.1" y="77.2">30</text>
<text x="178.7" y="79.7">LMK_SYNC</text>
<text x="179.7" y="78.4">MUXOUT</text>
<text x="181.6" y="81">GND RECAL_EN</text>
<text x="182.8" y="78.5">43</text>
<text x="182.8" y="79.7">45</text>
<text x="186.5" y="78.3">MUXout</text>
<text x="407" y="78.3">CLKout7* LMK_C</text>
<text x="416.3" y="81">CLKO</text>
<text x="416.3" y="83.5">CLKO</text>
<text x="417.1" y="81">49</text>
<text x="417.1" y="82.3">50</text>
<text x="417.1" y="78.5">51</text>
<text x="417.1" y="79.7">52</text>
<text x="417.1" y="83.6">54</text>
<text x="10.3" y="85.9">B</text>
<text x="415.7" y="86">CLKOU</text>
<text x="415.7" y="88.6">CLKOU</text>
<text x="416.8" y="84.8">CLKO</text>
<text x="416.8" y="87.3">CLKO</text>
<text x="416.8" y="89.8">CLKO</text>
<text x="417.1" y="84.8">55</text>
<text x="417.1" y="86.1">56</text>
<text x="417.1" y="87.4">57</text>
<text x="417.1" y="88.6">62</text>
<text x="417.1" y="89.9">63</text>
<text x="74.9" y="91.1">VCXO_VCTRL</text>
<text x="80" y="91.1">GND</text>
<text x="415.7" y="91.1">CLKOU</text>
<text x="415.7" y="93.7">CLKOU</text>
<text x="416.8" y="92.4">CLKO</text>
<text x="417.1" y="93.7">40</text>
<text x="417.1" y="95">41</text>
<text x="417.1" y="91.2">60</text>
<text x="417.1" y="92.4">61</text>
<text x="417.9" y="94.9">OSC</text>
<text x="416.8" y="96.2">OSCO</text>
<text x="186.6" y="106.4">PLL_CPOUT1</text>
<text x="187.3" y="105.1">GND</text>
<text x="189.9" y="105.1">GND</text>
<text x="190.2" y="103.5" transform="rotate(-90 190.2 103.5)">10</text>
<text x="190.9" y="104.8" transform="rotate(-90 190.9 104.8)">22</text>
<text x="192.1" y="104.2" transform="rotate(-90 192.1 104.2)">1</text>
<text x="192.4" y="106.4">NCNCNCNCNCNCNC</text>
<text x="193.4" y="104.2" transform="rotate(-90 193.4 104.2)">2</text>
<text x="193.7" y="105.1">GND</text>
<text x="194.7" y="104.8" transform="rotate(-90 194.7 104.8)">33</text>
<text x="195.3" y="103.5" transform="rotate(-90 195.3 103.5)">31</text>
<text x="195.9" y="104.8" transform="rotate(-90 195.9 104.8)">46</text>
<text x="196.2" y="105.1">GND</text>
<text x="197.2" y="104.8" transform="rotate(-90 197.2 104.8)">47</text>
<text x="197.8" y="103.5" transform="rotate(-90 197.8 103.5)">38</text>
<text x="198.5" y="104.8" transform="rotate(-90 198.5 104.8)">48</text>
<text x="199.7" y="104.8" transform="rotate(-90 199.7 104.8)">49</text>
<text x="200.4" y="103.5" transform="rotate(-90 200.4 103.5)">51</text>
<text x="201" y="104.8" transform="rotate(-90 201 104.8)">50</text>
<text x="202.3" y="104.8" transform="rotate(-90 202.3 104.8)">52</text>
<text x="203.6" y="104.8" transform="rotate(-90 203.6 104.8)">58</text>
<text x="204.2" y="103.5" transform="rotate(-90 204.2 103.5)">61</text>
<text x="204.8" y="104.8" transform="rotate(-90 204.8 104.8)">62</text>
<text x="206.1" y="104.8" transform="rotate(-90 206.1 104.8)">63</text>
<text x="206.7" y="105.1">VREFVCO</text>
<text x="206.7" y="103.5" transform="rotate(-90 206.7 103.5)">42</text>
<text x="207.4" y="104.8" transform="rotate(-90 207.4 104.8)">64</text>
<text x="207.4" y="105.1">VREFVCO2</text>
<text x="208.3" y="105.1">PLL_VTUNE</text>
<text x="208.6" y="104.8" transform="rotate(-90 208.6 104.8)">65</text>
<text x="210.5" y="103.5" transform="rotate(-90 210.5 103.5)">44</text>
<text x="211.8" y="103.5" transform="rotate(-90 211.8 103.5)">55</text>
<text x="386.7" y="107.6">+3V3</text>
<text x="388" y="107.6">+3V3</text>
<text x="389.3" y="107.6">+3V3</text>
<text x="390.2" y="106.1" transform="rotate(-90 390.2 106.1)">21</text>
<text x="391.5" y="106.1" transform="rotate(-90 391.5 106.1)">26</text>
<text x="392.8" y="106.1" transform="rotate(-90 392.8 106.1)">33</text>
<text x="394" y="106.1" transform="rotate(-90 394 106.1)">36</text>
<text x="395.3" y="106.1" transform="rotate(-90 395.3 106.1)">39</text>
<text x="396.6" y="106.1" transform="rotate(-90 396.6 106.1)">42</text>
<text x="397.8" y="106.1" transform="rotate(-90 397.8 106.1)">45</text>
<text x="399.1" y="106.1" transform="rotate(-90 399.1 106.1)">47</text>
<text x="400.4" y="106.1" transform="rotate(-90 400.4 106.1)">53</text>
<text x="400.7" y="107.6">+3V3 STATUS_LD2</text>
<text x="401.2" y="107.6">PLL_CPOUT1</text>
<text x="401.7" y="106.1" transform="rotate(-90 401.7 106.1)">64</text>
<text x="402" y="107.6">+3V3</text>
<text x="402.9" y="106.1" transform="rotate(-90 402.9 106.1)">11</text>
<text x="404" y="107.6">STATUS_LD1</text>
<text x="404.2" y="106.1" transform="rotate(-90 404.2 106.1)">12</text>
<text x="405.5" y="106.1" transform="rotate(-90 405.5 106.1)">32</text>
<text x="406.7" y="106.1" transform="rotate(-90 406.7 106.1)">46</text>
<text x="408" y="106.1" transform="rotate(-90 408 106.1)">31</text>
<text x="409.3" y="106.1" transform="rotate(-90 409.3 106.1)">48</text>
<text x="410.2" y="107.6">GND</text>
<text x="411.8" y="106.1" transform="rotate(-90 411.8 106.1)">65</text>
<text x="10.3" y="135.9">C</text>
<text x="408.2" y="135.9">C</text>
<text x="10.3" y="185.9">D</text>
<text x="408.2" y="185.9">D</text>
<text x="10.3" y="235.9">E</text>
<text x="408.3" y="235.9">E</text>
<text x="10.3" y="285.9">F</text>
<text x="35" y="286.9">1</text>
<text x="85" y="286.9">2</text>
<text x="135" y="286.9">3</text>
<text x="185" y="286.9">4</text>
<text x="235" y="286.9">5</text>
<text x="285" y="286.9">6</text>
<text x="335" y="286.9">7</text>
<text x="385" y="286.9">8</text>
<text x="408.3" y="285.9">F</text>
</g>
<g font-size="1.8" fill="#a90000">
<text x="339.7" y="8.2" transform="rotate(-90 339.7 8.2)">1</text>
<text x="364.7" y="8.2" transform="rotate(-90 364.7 8.2)">1</text>
<text x="389.7" y="8.2" transform="rotate(-90 389.7 8.2)">1</text>
<text x="414.7" y="8.2" transform="rotate(-90 414.7 8.2)">1</text>
<text x="339.7" y="13.2" transform="rotate(-90 339.7 13.2)">2</text>
<text x="364.7" y="13.2" transform="rotate(-90 364.7 13.2)">2</text>
<text x="389.7" y="13.2" transform="rotate(-90 389.7 13.2)">2</text>
<text x="414.7" y="13.2" transform="rotate(-90 414.7 13.2)">2</text>
<text x="139.7" y="23.2" transform="rotate(-90 139.7 23.2)">2</text>
<text x="139.7" y="18.2" transform="rotate(-90 139.7 18.2)">1</text>
<text x="169.7" y="23.2" transform="rotate(-90 169.7 23.2)">2</text>
<text x="169.7" y="18.2" transform="rotate(-90 169.7 18.2)">1</text>
<text x="199.7" y="23.2" transform="rotate(-90 199.7 23.2)">2</text>
<text x="199.7" y="18.2" transform="rotate(-90 199.7 18.2)">1</text>
<text x="229.7" y="23.2" transform="rotate(-90 229.7 23.2)">2</text>
<text x="229.7" y="18.2" transform="rotate(-90 229.7 18.2)">1</text>
<text x="259.7" y="23.2" transform="rotate(-90 259.7 23.2)">2</text>
<text x="259.7" y="18.2" transform="rotate(-90 259.7 18.2)">1</text>
<text x="339.7" y="23.2" transform="rotate(-90 339.7 23.2)">1</text>
<text x="364.7" y="23.2" transform="rotate(-90 364.7 23.2)">1</text>
<text x="389.7" y="23.2" transform="rotate(-90 389.7 23.2)">1</text>
<text x="414.7" y="23.2" transform="rotate(-90 414.7 23.2)">1</text>
<text x="339.7" y="28.2" transform="rotate(-90 339.7 28.2)">2</text>
<text x="364.7" y="28.2" transform="rotate(-90 364.7 28.2)">2</text>
<text x="389.7" y="28.2" transform="rotate(-90 389.7 28.2)">2</text>
<text x="414.7" y="28.2" transform="rotate(-90 414.7 28.2)">2</text>
<text x="139.7" y="38.2" transform="rotate(-90 139.7 38.2)">1</text>
<text x="169.7" y="38.2" transform="rotate(-90 169.7 38.2)">1</text>
<text x="199.7" y="38.2" transform="rotate(-90 199.7 38.2)">1</text>
<text x="229.7" y="38.2" transform="rotate(-90 229.7 38.2)">1</text>
<text x="259.7" y="38.2" transform="rotate(-90 259.7 38.2)">1</text>
<text x="339.7" y="38.2" transform="rotate(-90 339.7 38.2)">1</text>
<text x="364.7" y="38.2" transform="rotate(-90 364.7 38.2)">1</text>
<text x="389.7" y="38.2" transform="rotate(-90 389.7 38.2)">1</text>
<text x="414.7" y="38.2" transform="rotate(-90 414.7 38.2)">1</text>
<text x="139.7" y="43.2" transform="rotate(-90 139.7 43.2)">2</text>
<text x="169.7" y="43.2" transform="rotate(-90 169.7 43.2)">2</text>
<text x="199.7" y="43.2" transform="rotate(-90 199.7 43.2)">2</text>
<text x="229.7" y="43.2" transform="rotate(-90 229.7 43.2)">2</text>
<text x="259.7" y="43.2" transform="rotate(-90 259.7 43.2)">2</text>
<text x="339.7" y="43.2" transform="rotate(-90 339.7 43.2)">2</text>
<text x="364.7" y="43.2" transform="rotate(-90 364.7 43.2)">2</text>
<text x="389.7" y="43.2" transform="rotate(-90 389.7 43.2)">2</text>
<text x="414.7" y="43.2" transform="rotate(-90 414.7 43.2)">2</text>
<text x="59.7" y="58.2" transform="rotate(-90 59.7 58.2)">1</text>
<text x="279.7" y="58.2" transform="rotate(-90 279.7 58.2)">1</text>
<text x="380.3" y="58.2">37</text>
<text x="59.7" y="63.2" transform="rotate(-90 59.7 63.2)">2</text>
<text x="183.4" y="60.7">3</text>
<text x="214.6" y="60.7">37</text>
<text x="279.7" y="63.2" transform="rotate(-90 279.7 63.2)">2</text>
<text x="59.7" y="68.2" transform="rotate(-90 59.7 68.2)">1</text>
<text x="214.6" y="69.6">34</text>
<text x="214.6" y="70.9">57</text>
<text x="59.7" y="73.2" transform="rotate(-90 59.7 73.2)">2</text>
<text x="214.6" y="73.4">14</text>
<text x="214.6" y="72.1">41</text>
<text x="279.7" y="73.2" transform="rotate(-90 279.7 73.2)">1</text>
<text x="279.7" y="78.2" transform="rotate(-90 279.7 78.2)">2</text>
<text x="187.7" y="102.9" transform="rotate(-90 187.7 102.9)">6</text>
<text x="189" y="102.9" transform="rotate(-90 189 102.9)">8</text>
<text x="192.8" y="103.5" transform="rotate(-90 192.8 103.5)">24</text>
<text x="194" y="103.5" transform="rotate(-90 194 103.5)">28</text>
<text x="196.6" y="103.5" transform="rotate(-90 196.6 103.5)">35</text>
<text x="199.1" y="103.5" transform="rotate(-90 199.1 103.5)">40</text>
<text x="201.7" y="103.5" transform="rotate(-90 201.7 103.5)">54</text>
<text x="202.9" y="103.5" transform="rotate(-90 202.9 103.5)">60</text>
<text x="205.5" y="102.9" transform="rotate(-90 205.5 102.9)">7</text>
<text x="209.3" y="103.5" transform="rotate(-90 209.3 103.5)">56</text>
<text x="387.7" y="106.1" transform="rotate(-90 387.7 106.1)">10</text>
<text x="389" y="106.1" transform="rotate(-90 389 106.1)">17</text>
<text x="410.5" y="105.5" transform="rotate(-90 410.5 105.5)">7</text>
</g>
</svg>
